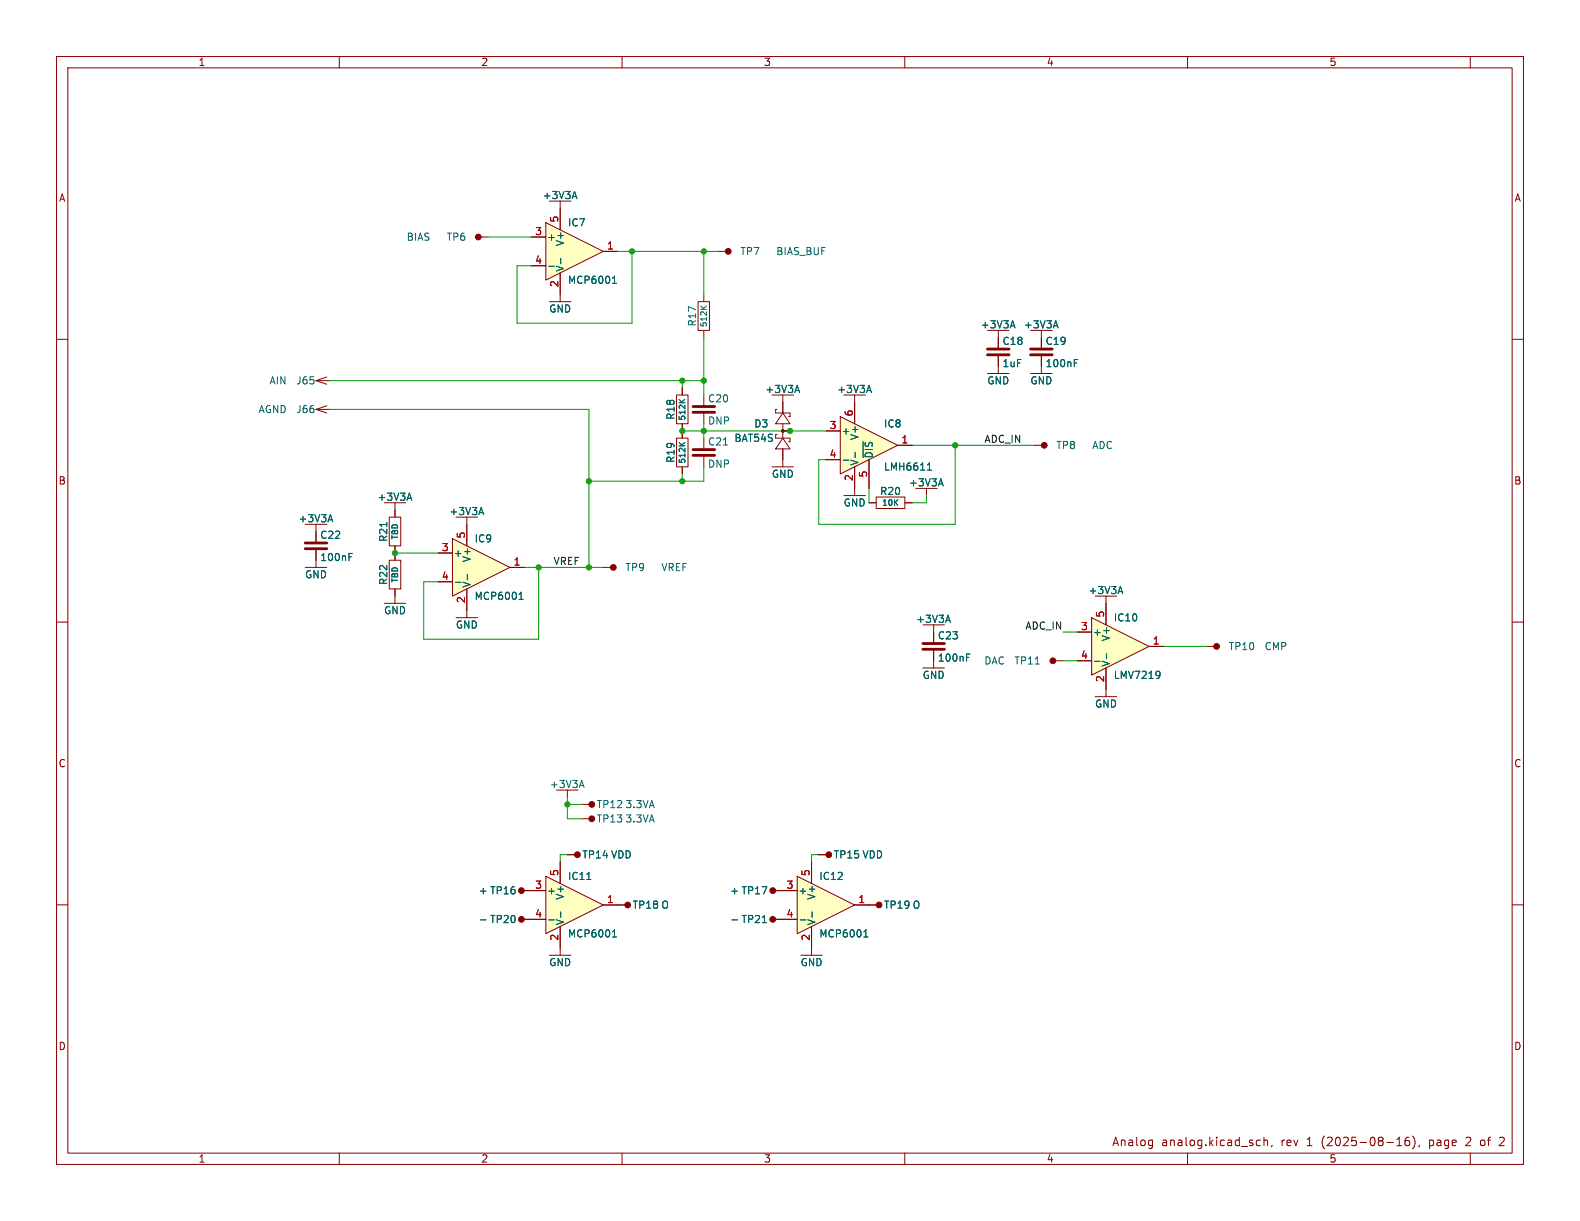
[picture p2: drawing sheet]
<svg xmlns="http://www.w3.org/2000/svg" width="279mm" height="216mm" viewBox="0 0 279 216" stroke-linecap="round" stroke-linejoin="round" font-family="sans-serif">
<g fill="none" stroke="#840000" stroke-width=".18">
<path d="M10 10h259.4v195.9h-259.4zM12 12h255.4v191.9h-255.4zM60 10v2M110 10v2M160 10v2M210 10v2M260 10v2M10 60h2M124.5 77.5v1.9M267.4 60h2M124.5 80.6v2M10 110h2"/>
<path d="M267.4 110h2M10 160h2M267.4 160h2M60 203.9v2M110 203.9v2M160 203.9v2M203.7 201.6l.1 .1M203.8 201.6v1.2l-.1 .2M203.8 202.5l-.1 .1M210 203.9v2M222.4 201.6l.5 .1M222.9 202.5l-.5 .1"/>
<path d="M223.5 201.7l.2-.1 .4 .1 .1 .9M223.5 201.1v1.5M224.9 202.5l-.1 .3M247 202.6h.9M247.2 201.4l.2-.3v1.5M249.2 201.1a.59 .59 0 0 0-.8 .6v.6l.2 .2 .4 .1 .2-.2 .1-.5-.1-.2h-.5l-.3 .2M249.8 200.9a1.72 1.72 0 0 1 0 2.3M251 202.5l-.1 .3M260 203.9v2M261.9 201.7l-.1 .2v.4l.1 .2M265.7 201.1l-.5 .1M265.9 201.7l-.8 .9h.9"/>
</g>
<path d="M122.6 79.5h3.8M122.6 80.5h3.8" fill="none" stroke="#840000" stroke-width=".5"/>
<path d="M127.9 78.7h.8" fill="none" stroke="#006464" stroke-width=".18"/>
<path d="M96.5 154.9l10.2 5.1-10.2 5.1z" fill="#ffffc2"/>
<path d="M123.4 53.3h2.1v5.1h-2.1zM124.5 52.1v1.2M124.5 58.4v1.3M127 44.5h1.8M80.6 109.2h3.9M82.5 108v1.2M92.2 157.5h4.3M96.5 154.9l10.2 5.1-10.2 5.1zM99.1 152.4v3.8M92.2 162.6h4.3M99.1 163.8v3.8M106.7 160h2.5" fill="none" stroke="#840000" stroke-width=".18"/>
<path d="M123.9 54.1l.6 .6M124.9 54.1l-.6 .4M103.8 155.5h.7M85 162.7h.9M97 162.7h1M99.2 161.2v1M108.3 165.7h.7M108.4 164.7l.3-.3v1.3" fill="none" stroke="#006464" stroke-width=".18"/>
<g fill="#840000" stroke="#840000" stroke-width=".18">
<circle cx="92.2" cy="162.6" r=".51"/>
<circle cx="128.8" cy="44.5" r=".51"/>
<circle cx="92.2" cy="157.5" r=".51"/>
</g>
<path d="M80 95.3l10.2 5-10.2 5.1z" fill="#ffffc2"/>
<g fill="none" stroke="#840000" stroke-width=".18">
<path d="M97.2 53.3h3.8M99.1 52.1v1.2M55.9 72.4l1.9 .6M55.9 72.4h2.5M55.9 67.3l1.9 .6M55.9 67.3h2.5M57.8 71.8l-1.9 .6M57.8 66.7l-1.9 .6M119.6 77.5h2.1v5.1h-2.1zM119.6 69.9h2.1v5h-2.1zM120.6 68.6v1.3M120.6 74.9v2.6"/>
<path d="M124.5 69.9v1.9M124.5 73v1.9M138.4 69.9v1.2M55.9 92.7v3.2M55.9 97.2v3.1M77.5 97.8h2.5M80 95.3l10.2 5-10.2 5.1zM82.5 92.7v3.8M120.6 82.6v1.2M54 100.3h3.8M77.5 102.9h2.5M82.5 104.1v3.9"/>
<path d="M90.2 100.3h2.5M100.3 151.1h1.8"/>
</g>
<g fill="none" stroke="#006464" stroke-width=".18">
<path d="M120.1 78.2l.6 .6M120.1 70.6l.6 .6M121.1 78.2l-.6 .5M121.1 70.6l-.6 .5M140.7 69.1h.6M141 68.1l.4 1.3M58.1 91.9h.6M58.4 91l.4 1.3M61.7 98.5h.4M61.7 97.9h.6M80.5 103h1M82.6 101.6v.9"/>
<path d="M91.8 106h.7M91.9 105l.3-.3v1.3"/>
</g>
<path d="M122.6 71.9h3.8M122.6 72.9h3.8M54 96h3.8M54 97h3.8" fill="none" stroke="#840000" stroke-width=".5"/>
<circle cx="102.1" cy="151.1" r=".51" fill="#840000" stroke="#840000" stroke-width=".18"/>
<path d="M141 154.9l10.1 5.1-10.1 5.1z" fill="#ffffc2"/>
<g fill="none" stroke="#840000" stroke-width=".18">
<path d="M99.1 35.6v1.2M84.6 41.9h1.8M69.8 88.9v1.3M100.3 139.7v1.3M102.9 144.8h1.8M102.9 142.2h1.8M136.6 157.5h4.4M141 154.9l10.1 5.1-10.1 5.1zM143.5 152.4v3.8M144.8 151.1h1.8M97.2 168.9h3.8M99.1 167.6v1.3"/>
<path d="M109.2 160h1.8M136.6 162.6h4.4M141.6 168.9h3.8M143.5 163.8v5.1M151.1 160h4.4"/>
</g>
<path d="M101.3 34.8h.6M101.6 33.9l.4 1.2M72.1 88.1h.6M72.4 87.2l.4 1.3M102.6 138.9h.6M102.9 138l.4 1.3M129.4 162.7h1M134.8 163.1h.7M141.5 162.7h1M143.6 161.2v1M152.8 165.7h.7M152.9 164.7l.2-.3v1.3" fill="none" stroke="#006464" stroke-width=".18"/>
<g fill="#840000" stroke="#840000" stroke-width=".18">
<circle cx="155.4" cy="160" r=".51"/>
<circle cx="146.6" cy="151.1" r=".51"/>
<circle cx="136.7" cy="157.5" r=".51"/>
<circle cx="104.6" cy="144.8" r=".51"/>
<circle cx="136.7" cy="162.6" r=".51"/>
<circle cx="104.6" cy="142.2" r=".51"/>
<circle cx="111" cy="160" r=".51"/>
<circle cx="84.6" cy="41.9" r=".51"/>
</g>
<path d="M96.5 39.4l10.2 5.1-10.2 5z" fill="#ffffc2"/>
<g fill="none" stroke="#840000" stroke-width=".18">
<path d="M96.5 39.4l10.2 5.1-10.2 5zM99.1 36.8v3.8M94 41.9h2.5M94 47h2.5M99.1 48.3v3.8M106.7 44.5h2.5M176.5 58.4v3.2M184.1 58.4v3.2M137.4 76.8h-.2v.7h2.5v.6h-.3M137.4 72.4h-.2v.6h2.5v.7h-.3M138.4 77.5l1.3 1.9h-2.5zM138.4 73l1.3 1.9h-2.5z"/>
<path d="M138.4 71.1v1.9M138.4 74.9v2.6M138.4 79.4v3.2M138.4 76.2h1.3M151.1 69.9v1.2M174.6 66h3.8M176.5 62.9v3.1M182.2 66h3.9M182.9 78.7h1.8M184.1 62.9v3.1M68.8 91.4h2.1v5.1h-2.1zM68.8 99.1h2.1v5h-2.1z"/>
<path d="M69.8 90.2v1.2M69.8 96.5v2.6M136.5 82.6h3.8M149.2 87.6h3.8M151.1 86.4v1.2M153.7 88.9h1.2M154.9 87.9h5.1v2h-5.1zM160 88.9h1.3M163.8 86.4v1.2M67.9 106.7h3.9M69.8 104.1v2.6M106.7 100.3h1.8"/>
<path d="M163.2 118.1h3.8M165.1 110.5v3.2M165.1 114.9v3.2M186.2 116.8h1.8M213.4 114.3h1.7"/>
</g>
<g fill="none" stroke="#006464" stroke-width=".18">
<path d="M97 47.1h1M99.2 45.7v.9M108.3 50.1h.7M108.4 49.1l.3-.3v1.3M178.8 57.6h.6M179.1 56.7l.4 1.3M186.4 57.6h.6M186.7 56.7l.4 1.3M153.4 69.1h.6M153.7 68.1l.4 1.3M190 64.2h.4M190 63.6h.6"/>
<path d="M68.4 92.4v.7M166.1 85.6h.6M166.4 84.7l.4 1.2M167.3 109.7h.6M167.6 108.8l.5 1.3M170.9 116.2h.4M170.9 115.6h.6M183.1 117.4h.7"/>
</g>
<g fill="#840000" stroke="#840000" stroke-width=".18">
<circle cx="138.4" cy="76.2" r=".25"/>
<circle cx="215.1" cy="114.3" r=".51"/>
<circle cx="186.2" cy="116.8" r=".51"/>
<circle cx="184.7" cy="78.7" r=".51"/>
<circle cx="108.5" cy="100.3" r=".51"/>
</g>
<path d="M174.6 61.7h3.8M174.6 62.7h3.8M182.2 61.7h3.9M182.2 62.7h3.9M163.2 113.8h3.8M163.2 114.8h3.8" fill="none" stroke="#840000" stroke-width=".5"/>
<path d="M148.6 73.7l10.1 5-10.1 5.1z" fill="#ffffc2"/>
<path d="M146 76.2h2.6M148.6 73.7l10.1 5-10.1 5.1zM151.1 71.1v3.8M158.7 78.7h2.6M146 81.3h2.6M151.1 82.6v3.8M153.7 81.3v5.1M195.6 105.4v1.3" fill="none" stroke="#840000" stroke-width=".18"/>
<path d="M151.2 80v.9M152.6 78.1v2.8M149.1 81.4h1M164 83.1h.7M164.1 82.2l.3-.3v1.2M197.8 104.6h.6M198.1 103.7l.4 1.3" fill="none" stroke="#006464" stroke-width=".18"/>
<path d="M193 109.2l10.2 5.1-10.2 5.1z" fill="#ffffc2"/>
<g fill="none" stroke="#840000" stroke-width=".18">
<path d="M99.1 36.8v3.8M94 41.9h2.5M94 47h2.5M99.1 48.3v3.8M106.7 44.5h2.5M176.5 59.7v1.9M184.1 59.7v1.9M120.6 68.6v1.3M120.6 74.9v2.6M138.4 76.2h1.3M138.4 71.1v1.9M138.4 79.4v1.9"/>
<path d="M146 76.2h2.6M151.1 71.1v3.8M158.7 78.7h2.6M176.5 62.9v1.9M184.1 62.9v1.9M55.9 94v1.9M55.9 97.2v1.9M69.8 90.2v1.2M69.8 96.5v2.6M77.5 97.8h2.5M82.5 91.4v5.1M120.6 82.6v1.2"/>
<path d="M146 81.3h2.6M151.1 82.6v3.8M153.7 88.9h1.2M153.7 81.3v5.1M160 88.9h1.3M69.8 104.1v1.3M77.5 102.9h2.5M82.5 104.1v3.9M90.2 100.3h2.5M165.1 111.8v1.9M165.1 114.9v1.9M190.5 111.8h2.5"/>
<path d="M190.5 116.8h2.5M193 109.2l10.2 5.1-10.2 5.1zM195.6 106.7v3.8M195.6 118.1v5.1M203.2 114.3h2.5M193.7 123.2h3.8M92.2 157.5h4.3M99.1 152.4v3.8M100.3 151.1h1.8M136.6 157.5h4.4M143.5 152.4v3.8M144.8 151.1h1.8"/>
<path d="M92.2 162.6h4.3M99.1 163.8v3.8M106.7 160h4.3M136.6 162.6h4.4M143.5 163.8v3.8M151.1 160h4.4"/>
</g>
<g fill="none" stroke="#006464" stroke-width=".18">
<path d="M101.3 34.8h.6M101.6 33.9l.4 1.2M97 47.1h1M99.2 45.7v.9M108.3 50.1h.7M108.4 49.1l.3-.3v1.3M178.8 57.6h.6M179.1 56.7l.4 1.3M186.4 57.6h.6M186.7 56.7l.4 1.3M120.1 70.6l.6 .6M120.1 78.2l.6 .6"/>
<path d="M121.1 70.6l-.6 .5M121.1 78.2l-.6 .5M140.7 69.1h.6M141 68.1l.4 1.3M151.2 80v.9M152.6 78.1v2.8M153.4 69.1h.6M153.7 68.1l.4 1.3M190 64.2h.4M190 63.6h.6M58.1 91.9h.6M58.4 91l.4 1.3"/>
<path d="M61.7 98.5h.4M61.7 97.9h.6M68.4 92.4v.7M72.1 88.1h.6M72.4 87.2l.4 1.3M84.8 90.6h.6M85.1 89.7l.4 1.3M149.1 81.4h1M164 83.1h.7M164.1 82.2l.3-.3v1.2M166.1 85.6h.6M166.4 84.7l.4 1.2"/>
<path d="M80.5 103h1M82.6 101.6v.9M91.8 106h.7M91.9 105l.3-.3v1.3M167.3 109.7h.6M167.6 108.8l.5 1.3M170.9 116.2h.4M170.9 115.6h.6M193.6 116.9h.9M195.7 115.5v1M197.8 104.6h.6M198.1 103.7l.4 1.3"/>
<path d="M204.9 118.7l.2 .1a1.07 1.07 0 0 1-.2 1M205.1 119.2l-.2 .3M103.8 155.5h.7M85 162.7h.9M97 162.7h1M99.2 161.2v1M108.3 165.7h.7M108.4 164.7l.3-.3v1.3M129.4 162.7h1M134.8 163.1h.7M141.5 162.7h1M143.6 161.2v1"/>
<path d="M152.8 165.7h.7M152.9 164.7l.2-.3v1.3"/>
</g>
<g fill="none" stroke="#009600" stroke-width=".18">
<path d="M86.4 41.9h7.6M109.2 44.5h17.8M111.8 44.5v12.7h-20.4v-10.2h2.6M124.5 44.5v7.6M124.5 59.7v10.2M58.4 67.3h66.1M58.4 72.4h45.7v27.9M120.6 67.3v1.3M120.6 76.2h25.4M124.5 74.9v2.6M161.3 78.7h21.6M168.9 78.7v14h-24.1v-11.4h1.2"/>
<path d="M69.8 97.8h7.7M120.6 83.8v1.3M124.5 82.6v2.5h-20.4M153.7 86.4v2.5M163.8 87.6v1.3h-2.5M92.7 100.3h14M95.2 100.3v12.7h-20.3v-10.1h2.6M188 111.8h2.5M188 116.8h2.5M205.7 114.3h7.7M100.3 151.1h-1.2v1.3M100.3 141v3.8h2.6"/>
<path d="M100.3 142.2h2.6M144.8 151.1h-1.3v1.3"/>
</g>
<g fill="#009600" stroke="#009600" stroke-width=".18">
<circle cx="168.9" cy="78.7" r=".46"/>
<circle cx="139.7" cy="76.2" r=".46"/>
<circle cx="120.6" cy="67.3" r=".46"/>
<circle cx="124.5" cy="44.5" r=".46"/>
<circle cx="111.8" cy="44.5" r=".46"/>
<circle cx="124.5" cy="67.3" r=".46"/>
<circle cx="124.5" cy="76.2" r=".46"/>
<circle cx="104.1" cy="100.3" r=".46"/>
<circle cx="100.3" cy="142.2" r=".46"/>
<circle cx="95.2" cy="100.3" r=".46"/>
<circle cx="120.6" cy="76.2" r=".46"/>
<circle cx="104.1" cy="85.1" r=".46"/>
<circle cx="120.6" cy="85.1" r=".46"/>
<circle cx="69.8" cy="97.8" r=".46"/>
</g>
<g font-size="2.1" fill="#840000">
<text x="196.6" y="202.9">Analog</text>
<text x="205.4" y="202.9">analog.kicad_sch,</text>
<text x="226.6" y="202.9">rev</text>
<text x="231.3" y="202.9">1</text>
<text x="234" y="202.9">(2025-08-16),</text>
<text x="253.2" y="202.9">page</text>
<text x="259.8" y="202.9">2</text>
<text x="262.6" y="202.9">of</text>
<text x="266.1" y="202.9">2</text>
</g>
<g font-size="1.8" fill="#840000">
<text x="35" y="11.9">1</text>
<text x="85" y="11.9">2</text>
<text x="135" y="11.9">3</text>
<text x="185" y="11.9">4</text>
<text x="235" y="11.9">5</text>
<text x="10.3" y="35.9">A</text>
<text x="267.7" y="35.9">A</text>
<text x="10.3" y="85.9">B</text>
<text x="267.7" y="85.9">B</text>
<text x="10.3" y="135.9">C</text>
<text x="267.7" y="135.9">C</text>
<text x="10.3" y="185.9">D</text>
<text x="267.7" y="185.9">D</text>
<text x="35" y="205.8">1</text>
<text x="85" y="205.8">2</text>
<text x="135" y="205.8">3</text>
<text x="185" y="205.8">4</text>
<text x="235" y="205.8">5</text>
</g>
<g font-size="1.8" fill="#006464">
<text x="95.9" y="35.4">+3V3A</text>
<text x="100.3" y="40.2">IC7</text>
<text x="71.8" y="42.8">BIAS</text>
<text x="78.9" y="42.8">TP6</text>
<text x="96.6" y="42.8">+</text>
<text x="99.9" y="43.6" transform="rotate(-90 99.9 43.6)">V+</text>
<text x="130.8" y="45.3">TP7</text>
<text x="137.2" y="45.3">BIAS_BUF</text>
<text x="99.9" y="48.1" transform="rotate(-90 99.9 48.1)">V-</text>
<text x="100.3" y="50.4">MCP6001</text>
<text x="97" y="55.5">GND</text>
<text x="123.3" y="57.8" transform="rotate(-90 123.3 57.8)">R17</text>
<text x="173.3" y="58.3">+3V3A</text>
<text x="181" y="58.3">+3V3A</text>
<text x="177.2" y="65.1">1uF</text>
<text x="177.2" y="61.2">C18</text>
<text x="184.8" y="65.1">100nF</text>
<text x="184.8" y="61.2">C19</text>
<text x="47.6" y="68.2">AIN</text>
<text x="52.3" y="68.2">J65</text>
<text x="125.1" y="71.3">C20</text>
<text x="135.2" y="69.7">+3V3A</text>
<text x="147.9" y="69.7">+3V3A</text>
<text x="174.5" y="68.2">GND</text>
<text x="182.1" y="68.2">GND</text>
<text x="45.6" y="73.3">AGND</text>
<text x="52.3" y="73.3">J66</text>
<text x="119.5" y="74.3" transform="rotate(-90 119.5 74.3)">R18</text>
<text x="125.1" y="75.3">DNP</text>
<text x="133.3" y="75.8">D3</text>
<text x="148.7" y="77.1">+</text>
<text x="152" y="77.9" transform="rotate(-90 152 77.9)">V+</text>
<text x="156.2" y="75.8">IC8</text>
<text x="119.5" y="82" transform="rotate(-90 119.5 82)">R19</text>
<text x="125.1" y="82.9">DNP</text>
<text x="125.1" y="79">C21</text>
<text x="129.8" y="78.3">BAT54S</text>
<text x="152" y="82.4" transform="rotate(-90 152 82.4)">V-</text>
<text x="154.5" y="81.2" transform="rotate(-90 154.5 81.2)">~{DIS}</text>
<text x="156.2" y="83.4">LMH6611</text>
<text x="186.7" y="79.6">TP8</text>
<text x="193" y="79.6">ADC</text>
<text x="66.7" y="88.7">+3V3A</text>
<text x="136.4" y="84.7">GND</text>
<text x="149.1" y="89.8">GND</text>
<text x="155.5" y="87.7">R20</text>
<text x="160.6" y="86.2">+3V3A</text>
<text x="52.7" y="92.6">+3V3A</text>
<text x="56.5" y="95.5">C22</text>
<text x="68.7" y="95.9" transform="rotate(-90 68.7 95.9)">R21</text>
<text x="79.4" y="91.3">+3V3A</text>
<text x="56.5" y="99.4">100nF</text>
<text x="80.1" y="98.7">+</text>
<text x="83.4" y="99.5" transform="rotate(-90 83.4 99.5)">V+</text>
<text x="83.8" y="96.1">IC9</text>
<text x="110.5" y="101.2">TP9</text>
<text x="116.8" y="101.2">VREF</text>
<text x="53.8" y="102.5">GND</text>
<text x="68.7" y="103.5" transform="rotate(-90 68.7 103.5)">R22</text>
<text x="83.4" y="104" transform="rotate(-90 83.4 104)">V-</text>
<text x="83.8" y="106.3">MCP6001</text>
<text x="192.4" y="105.3">+3V3A</text>
<text x="67.8" y="108.8">GND</text>
<text x="80.5" y="111.4">GND</text>
<text x="161.9" y="110.3">+3V3A</text>
<text x="165.7" y="113.3">C23</text>
<text x="193.2" y="112.6">+</text>
<text x="196.4" y="113.5" transform="rotate(-90 196.4 113.5)">V+</text>
<text x="196.9" y="110.1">IC10</text>
<text x="165.7" y="117.2">100nF</text>
<text x="174" y="117.7">DAC</text>
<text x="179.3" y="117.7">TP11</text>
<text x="196.4" y="118" transform="rotate(-90 196.4 118)">V-</text>
<text x="217.2" y="115.2">TP10</text>
<text x="223.5" y="115.2">CMP</text>
<text x="163.1" y="120.2">GND</text>
<text x="193.5" y="125.3">GND</text>
<text x="196.9" y="120.2">LMV7219</text>
<text x="97.1" y="139.5">+3V3A</text>
<text x="105.4" y="143.1">TP12</text>
<text x="110.5" y="143.1">3.3VA</text>
<text x="105.4" y="145.6">TP13</text>
<text x="110.5" y="145.6">3.3VA</text>
<text x="100.3" y="155.8">IC11</text>
<text x="102.9" y="152">TP14 VDD</text>
<text x="144.8" y="155.8">IC12</text>
<text x="147.3" y="152">TP15 VDD</text>
<text x="84.6" y="158.3">+ TP16</text>
<text x="96.6" y="158.3">+</text>
<text x="99.9" y="159.2" transform="rotate(-90 99.9 159.2)">V+</text>
<text x="111.8" y="160.9">TP18 O</text>
<text x="129" y="158.3">+ TP17</text>
<text x="141.1" y="158.3">+</text>
<text x="144.4" y="159.2" transform="rotate(-90 144.4 159.2)">V+</text>
<text x="156.2" y="160.9">TP19 O</text>
<text x="86.6" y="163.4">TP20</text>
<text x="99.9" y="163.7" transform="rotate(-90 99.9 163.7)">V-</text>
<text x="100.3" y="166">MCP6001</text>
<text x="131" y="163.4">TP21</text>
<text x="144.4" y="163.7" transform="rotate(-90 144.4 163.7)">V-</text>
<text x="144.8" y="166">MCP6001</text>
<text x="97" y="171">GND</text>
<text x="141.5" y="171">GND</text>
</g>
<g font-size="1.8" fill="#a90000">
<text x="94.5" y="41.7">3</text>
<text x="98.8" y="39.4" transform="rotate(-90 98.8 39.4)">5</text>
<text x="94.5" y="46.7">4</text>
<text x="107.2" y="44.2">1</text>
<text x="98.8" y="50.9" transform="rotate(-90 98.8 50.9)">2</text>
<text x="146.6" y="75.9">3</text>
<text x="150.9" y="73.7" transform="rotate(-90 150.9 73.7)">6</text>
<text x="146.6" y="81">4</text>
<text x="159.3" y="78.5">1</text>
<text x="150.9" y="85.2" transform="rotate(-90 150.9 85.2)">2</text>
<text x="153.4" y="84.5" transform="rotate(-90 153.4 84.5)">5</text>
<text x="82.3" y="95.3" transform="rotate(-90 82.3 95.3)">5</text>
<text x="78" y="97.5">3</text>
<text x="90.7" y="100.1">1</text>
<text x="78" y="102.6">4</text>
<text x="82.3" y="106.8" transform="rotate(-90 82.3 106.8)">2</text>
<text x="191.1" y="111.5">3</text>
<text x="195.3" y="109.3" transform="rotate(-90 195.3 109.3)">5</text>
<text x="191.1" y="116.6">4</text>
<text x="203.8" y="114">1</text>
<text x="195.3" y="120.7" transform="rotate(-90 195.3 120.7)">2</text>
<text x="98.8" y="155" transform="rotate(-90 98.8 155)">5</text>
<text x="143.3" y="155" transform="rotate(-90 143.3 155)">5</text>
<text x="94.5" y="157.2">3</text>
<text x="107.2" y="159.8">1</text>
<text x="139" y="157.2">3</text>
<text x="151.7" y="159.8">1</text>
<text x="94.5" y="162.3">4</text>
<text x="98.8" y="166.4" transform="rotate(-90 98.8 166.4)">2</text>
<text x="139" y="162.3">4</text>
<text x="143.3" y="166.4" transform="rotate(-90 143.3 166.4)">2</text>
</g>
<g font-size="1.8" fill="#0f0f0f">
<text x="174" y="78.4">ADC_IN</text>
<text x="97.8" y="100">VREF</text>
<text x="181.2" y="111.4">ADC_IN</text>
</g>
<g font-size="1.4" fill="#006464">
<text x="125.2" y="58" transform="rotate(-90 125.2 58)">512K</text>
<text x="121.4" y="74.5" transform="rotate(-90 121.4 74.5)">512K</text>
<text x="121.4" y="82.1" transform="rotate(-90 121.4 82.1)">512K</text>
<text x="155.9" y="89.6">10K</text>
<text x="70.6" y="95.5" transform="rotate(-90 70.6 95.5)">TBD</text>
<text x="70.6" y="103.1" transform="rotate(-90 70.6 103.1)">TBD</text>
</g>
</svg>
